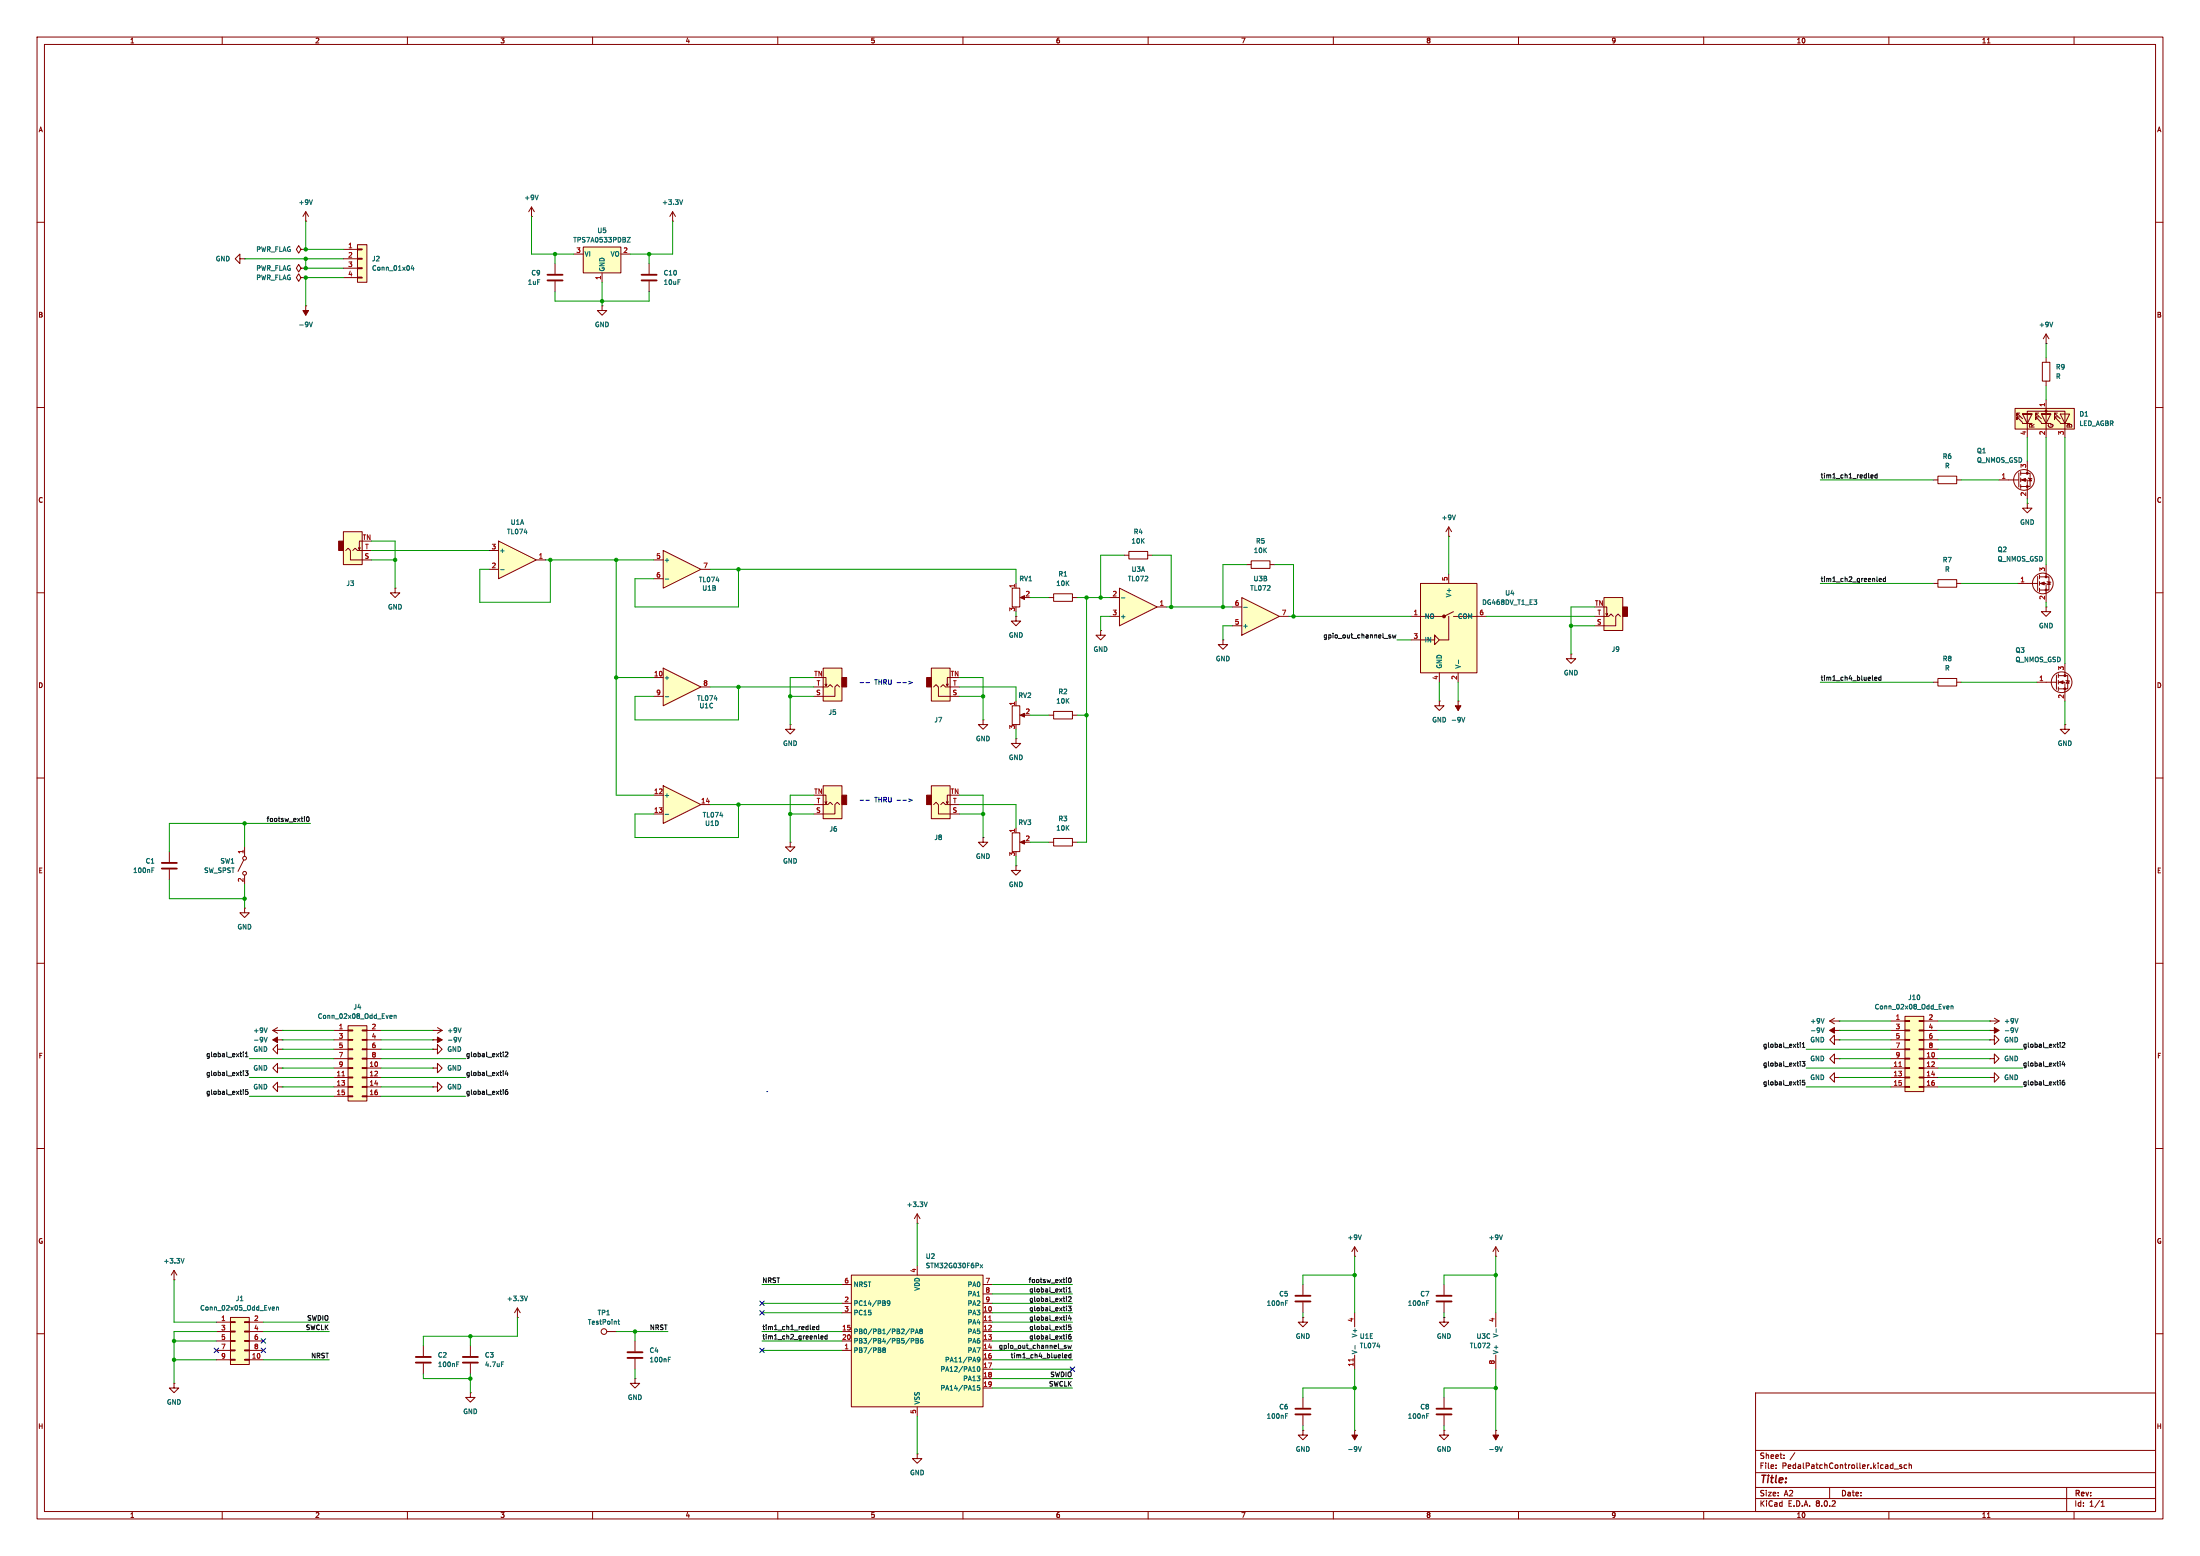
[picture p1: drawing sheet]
<svg xmlns="http://www.w3.org/2000/svg" width="594mm" height="420mm" viewBox="0 0 594 420" stroke-linecap="round" stroke-linejoin="round" font-family="sans-serif">
<g fill="none" stroke="#840000" stroke-width=".27">
<path d="M10 10h574v400h-574zM12 12h570v396h-570zM60 10v2M110 10v2M160 10v2M210 10v2M260 10v2M310 10v2M360 10v2M410 10v2M460 10v2M510 10v2"/>
<path d="M536.6 11.6h.7M560 10v2M10 60h2M582 60h2M10 110h2M582 110h2M10 160h2M582 160h2M10 210h2M582 210h2M10 260h2M582 260h2"/>
<path d="M10 310h2M582 310h2M10 360h2M474 376h108v32h-108zM582 360h2M474 397.5h108M474 391.5h108M479.5 396.2v.2M479.5 395.4v.2M481.7 393.5v.2M481.7 392.7v.2M484.6 392.1l-1.3 1.9"/>
<path d="M511.5 396.5h1.1M513.5 395.4h-.4l-.2 .2 .1 .2 .5 .1v.4h-.6M514.8 395.4h-.4l-.3 .3 .1 .6h.6M515.5 395.5l.5-.1 .1 1M515.5 394.9v1.5M60 408v2M110 408v2M160 408v2M210 408v2M260 408v2M310 408v2M360 408v2"/>
<path d="M410 408v2M460 408v2M474 404.5h108M474 401.5h108M494 401.5v3M510 408v2M536.6 409.6h.7M558 401.5v6.5M560 408v2M567.3 406.6h.9M567.3 405.5l.4-.4v1.5"/>
</g>
<path d="M94 276.9h5.1v20.3h-5.1z" fill="#ffffc2"/>
<g fill="none" stroke="#840000" stroke-width=".27">
<path d="M522 129.5h1.2M523.2 128.5h5.1v2.1h-5.1zM528.3 129.5h1.3M539.7 129.5h5.4M545.1 127.6v3.8M545.6 129.5h1.8v5.1M545.6 127.8h2.5v3.5h-2.5M545.6 127.3v1M545.6 129v1M545.6 130.8v1M547.4 124.5v3.3M547.6 129l1 .3"/>
<path d="M548.1 129.2l.4 .6h-.7zM522 157.5h1.2M523.2 156.5h5.1v2h-5.1zM528.3 157.5h1.3M552.4 163.8v1.3h1.3l-1.3 1.3-1.2-1.3h1.2M552.4 163.8h.1M557.5 179.1v3.3M522 184.2h1.2M523.2 183.1h5.1v2.1h-5.1zM528.3 184.2h1.3M549.9 184.2h5.3M555.2 182.2v3.9"/>
<path d="M555.8 184.2h1.7v5M555.8 182.4h2.5v3.5h-2.5M555.8 181.9v1M555.8 183.6v1.1M555.8 185.4v1M557.8 183.6l1 .3M558.3 183.8l.4 .6h-.8zM45.7 229.9v2.8M45.7 234.7v2.8M65.8 232.2l-1.5 3M66 228.6v2.5M66 236.2v2.6"/>
<path d="M90.2 278.1h3.8M94 278h1.2v.3h-1.2zM94 276.9h5.1v20.3h-5.1zM97.8 278h1.3v.3h-1.3zM99.1 278.1h3.8M74.9 293.4v-1.3l-1.2 1.3 1.2 1.2v-1.2h1.3M76.2 293.4h.1M90.2 288.3h3.8M90.2 290.8h3.8M90.2 293.4h3.8M90.2 295.9h3.8M90.2 280.7h3.8"/>
<path d="M90.2 283.2h3.8M90.2 285.8h3.8M94 295.8h1.2v.2h-1.2zM94 293.2h1.2v.3h-1.2zM94 290.7h1.2v.3h-1.2zM94 288.2h1.2v.2h-1.2zM94 285.6h1.2v.3h-1.2zM94 283.1h1.2v.2h-1.2zM94 280.5h1.2v.3h-1.2zM97.8 295.8h1.3v.2h-1.3zM97.8 293.2h1.3v.3h-1.3zM97.8 290.7h1.3v.3h-1.3z"/>
<path d="M97.8 288.2h1.3v.2h-1.3zM97.8 285.6h1.3v.3h-1.3zM97.8 283.1h1.3v.2h-1.3zM97.8 280.5h1.3v.3h-1.3zM99.1 288.3h3.8M99.1 290.8h3.8M99.1 293.4h3.8M99.1 295.9h3.8M99.1 280.7h3.8M99.1 283.2h3.8M99.1 285.8h3.8"/>
<circle cx="546.5" cy="129.5" r="2.79"/>
<circle cx="556.6" cy="184.1" r="2.79"/>
<circle cx="66" cy="235.7" r=".51"/>
<circle cx="66" cy="231.6" r=".51"/>
</g>
<path d="M92.3 290.4h.7" fill="none" stroke="#a90000" stroke-width=".27"/>
<path d="M41 234.9h.4M41 234.3h.6M105.4 274.1h.4l.1 .3-.6 .1M105.8 274.8l-.4 .1M106.4 274.2l.5-.1 .1 .8M106.4 274.1v.8" fill="none" stroke="#006464" stroke-width=".27"/>
<path d="M43.7 234.4h4.1M43.7 232.9h4.1" fill="none" stroke="#840000" stroke-width=".51"/>
<g fill="#840000" stroke="#840000" stroke-width=".27">
<path d="M545.8 129.5l1.1-.3v.7z"/>
<path d="M556 184.2l1-.4v.7z"/>
<circle cx="547.4" cy="131.3" r=".25"/>
<circle cx="547.4" cy="127.8" r=".25"/>
<circle cx="557.5" cy="185.9" r=".25"/>
<circle cx="557.5" cy="182.4" r=".25"/>
</g>
<path d="M433.1 161.3h5v8.9h-5z" fill="#ffffc2"/>
<g fill="#840000" stroke="#840000" stroke-width=".27">
<path d="M438.1 163.8h1.3v2.6h-1.3z"/>
<path d="M73.7 280.7l1.2-.8v1.5z"/>
<path d="M275.5 227.3l1.1-.5v1z"/>
</g>
<g fill="none" stroke="#840000" stroke-width=".27">
<path d="M181.6 59.7h.1M181.6 57.2l-.8 1.2M181.6 57.2v2.5M181.6 57.2l.8 1.2M149.9 71.1v2.8M149.9 75.9v2.8M551.4 97.8h2.1v5.1h-2.1zM552.4 96.5v1.3M552.4 102.9v1.2M430.5 166.4h3.8l.7-.7 .6 .7M433.1 161.3h5v8.9h-5zM433.1 163.8h.7v2.3l.3-.5"/>
<path d="M433.6 165.6l.2 .5M437.5 166.4l-.6-.7-.7 .7v2.5h-5.7M213.4 227.3v1.3h1.2l-1.2 1.3-1.3-1.3h1.3M213.4 227.3h.1M265.4 226.1v1.2h1.3l-1.3 1.3-1.2-1.3h1.2M265.4 226.1h.1M273.3 224.8h2v5.1h-2zM274.3 233.7v1.3h1.3l-1.3 1.2-1.3-1.2h1.3M274.3 233.7h.1M274.3 223.5v1.3M275.8 227.3h1.1M66 245.1v1.3h1.3l-1.3 1.3-1.2-1.3h1.2"/>
<path d="M66 245.1h.1M73.7 278.1l1.2 .8M73.7 278.1h2.5M74.9 277.4l-1.2 .7M76.2 278.1h.1M73.7 280.7h2.5M74.9 288.3v-1.3l-1.2 1.3 1.2 1.3v-1.3h1.3M74.9 283.2v-1.3l-1.2 1.3 1.2 1.3v-1.3h1.3M76.2 288.3h.1M76.2 283.2h.1M76.2 280.7h.1M116.8 293.4h1.3v1.2l1.3-1.2-1.3-1.3v1.3"/>
<path d="M116.8 293.4h.1M116.8 288.3h1.3v1.3l1.3-1.3-1.3-1.3v1.3M116.8 288.3h.1M351.8 377.2v2.8M247.6 392.4v1.3h1.3l-1.3 1.3-1.2-1.3h1.2M247.6 392.4h.1M351.8 386.1v1.3h1.3l-1.3 1.2-1.3-1.2h1.3M351.8 386.1h.1M351.8 382v2.8"/>
</g>
<path d="M184.3 53.9l-.4 1.3M71.3 280l.4 1.2 .5-1.2M72.2 277.4l-.5 1.3M347.1 382.2h.4M347.1 381.6h.6" fill="none" stroke="#006464" stroke-width=".27"/>
<path d="M147.8 75.7h4.1M147.8 74.2h4.1M349.8 381.8h4M349.8 380.2h4" fill="none" stroke="#840000" stroke-width=".51"/>
<path d="M229.9 344.2h35.5v35.5h-35.5z" fill="#ffffc2"/>
<g fill="none" stroke="#840000" stroke-width=".27">
<path d="M247.6 330.2h.1M247.6 327.7v2.5M247.6 327.7l-.7 1.2M247.6 327.7l.8 1.2M227.3 354.3h2.6M227.3 359.4h2.6M227.3 351.8h2.6M227.3 346.7h2.6M229.9 344.2h35.5v35.5h-35.5zM247.6 341.6v2.6M265.4 354.3h2.6M265.4 356.9h2.6"/>
<path d="M265.4 359.4h2.6M265.4 351.8h2.6M265.4 346.7h2.6M265.4 349.3h2.6M227.3 364.5h2.6M227.3 362h2.6M247.6 379.7v2.6M265.4 364.5h2.6M265.4 362h2.6M265.4 367h2.6M265.4 369.6h2.6M265.4 372.1h2.6"/>
<path d="M265.4 374.7h2.6"/>
</g>
<g fill="none" stroke="#006464" stroke-width=".27">
<path d="M250.4 324.4l-.5 1.3M240.3 351.6l-.3 .3-.3-.1-.1-.6 .4-.1 .3 .2-.1 .8-.5 .3M246 359.4l.6-.1 .1-.5-.7-.1v1.3M247.1 360l.4-1.3 .5 1.3M247.2 359.6h.6M248.6 359.3l-.3-.3 .3-.3 .4 .3-.2 .3M248.6 359.3l-.3 .2 .3 .5 .4-.3-.2-.4M248.6 359.3h.2M264.7 341.4l.6 .8M265.3 341.4l-.6 .8M238.6 364.3l-.3-.2 .3-.3 .5 .2-.3 .3M238.6 364.3l-.3 .3 .3 .5 .5-.3-.3-.5"/>
<path d="M238.6 364.3h.2M246 361.9h.6l.1-.5-.7-.1v1.2M247.3 361.3h.4l.3 .2-.3 .4 .3 .4-.2 .2h-.5zM247.3 361.9h.4M249.1 361.3l-.5 .3-.1 .7 .2 .2 .5-.1-.1-.6-.4-.1-.2 .3M264 369l.2-.1a.62 .62 0 0 1 .4 .6 .62 .62 0 0 1-.6 .6l-.1-.4zM264.5 374h-.6v.6l.6-.1v.6h-.6M264.6 366.9l-.3 .2h-.3l-.1-.6 .4-.2 .3 .3-.1 .7-.5 .3"/>
</g>
<path d="M266.9 356.5h.8" fill="none" stroke="#a90000" stroke-width=".27"/>
<path d="M134.6 146.1l10.2 5-10.2 5.1z" fill="#ffffc2"/>
<path d="M106.7 158.8v1.2h1.2l-1.2 1.3-1.3-1.3h1.3M106.7 158.8h.1M132.1 153.7h2.5M132.1 148.6h2.5M134.6 146.1l10.2 5-10.2 5.1zM144.8 151.1h2.5M351.8 355.6v1.3h1.3l-1.3 1.2-1.3-1.2h1.3M351.8 355.6h.1" fill="none" stroke="#840000" stroke-width=".27"/>
<path d="M135.1 153.8h1" fill="none" stroke="#006464" stroke-width=".27"/>
<path d="M92.7 143.5h5.1v8.9h-5.1z" fill="#ffffc2"/>
<g fill="#840000" stroke="#840000" stroke-width=".27">
<path d="M91.4 146.1h1.3v2.5h-1.3z"/>
<path d="M275.5 193l1.1-.5v1z"/>
</g>
<g fill="none" stroke="#840000" stroke-width=".27">
<path d="M92.7 143.5h5.1v8.9h-5.1zM93.3 148.6l.7-.6 .6 .6v2.5h5.7M95.2 148.6l.7-.6 .6 .6h3.8M97.3 147.8l-.3 .5M97.8 146.1h-.8v2.2l-.2-.5M336.5 152.4h1.3M337.8 151.4h5.1v2h-5.1zM342.9 152.4h1.3M213.4 195.6v1.3h1.2l-1.2 1.2-1.3-1.2h1.3M213.4 195.6h.1M273.3 190.5h2v5.1h-2zM274.3 189.2v1.3"/>
<path d="M275.8 193h1.1M351.8 346.7v2.8M351.8 351.5v2.8"/>
</g>
<path d="M349.8 351.3h4M349.8 349.8h4" fill="none" stroke="#840000" stroke-width=".51"/>
<path d="M347.1 351.7h.4M347.1 351.1h.6" fill="none" stroke="#006464" stroke-width=".27"/>
<path d="M222.2 180.3h5.1v8.9h-5.1z" fill="#ffffc2"/>
<path d="M227.3 182.9h1.3v2.5h-1.3z" fill="#840000" stroke="#840000" stroke-width=".27"/>
<path d="M219.7 185.4h3.8l.7-.6 .6 .6M222.2 180.3h5.1v8.9h-5.1zM222.2 182.9h.8v2.3l.3-.5M222.8 184.7l.2 .5M226.7 185.4l-.6-.6-.7 .6v2.6h-5.7" fill="none" stroke="#840000" stroke-width=".27"/>
<path d="M222.2 212.1h5.1v8.9h-5.1z" fill="#ffffc2"/>
<path d="M227.3 214.6h1.3v2.6h-1.3z" fill="#840000" stroke="#840000" stroke-width=".27"/>
<path d="M303.5 149.9h1.3M304.8 148.8h5.1v2.1h-5.1zM309.9 149.9h1.2M283.2 161.3h1.3M284.5 160.3h5.1v2h-5.1zM289.6 161.3h1.2M219.7 217.2h3.8l.7-.7 .6 .7M222.2 212.1h5.1v8.9h-5.1zM222.2 214.6h.8v2.3l.3-.5M222.8 216.4l.2 .5M226.7 217.2l-.6-.7-.7 .7v2.5h-5.7" fill="none" stroke="#840000" stroke-width=".27"/>
<path d="M302.3 158.8l10.1 5-10.1 5.1z" fill="#ffffc2"/>
<path d="M302.3 158.8l10.1 5-10.1 5.1zM299.7 161.3h2.6M299.7 166.4h2.6M312.4 163.8h2.6" fill="none" stroke="#840000" stroke-width=".27"/>
<path d="M302.8 161.4h1" fill="none" stroke="#006464" stroke-width=".27"/>
<path d="M335.3 161.3l10.1 5.1-10.1 5.1z" fill="#ffffc2"/>
<g fill="none" stroke="#840000" stroke-width=".27">
<path d="M391.2 144.8h.1M391.2 142.2l-.8 1.3M391.2 142.2v2.6M391.2 142.2l.7 1.3M297.2 170.2v1.3h1.2l-1.2 1.2-1.3-1.2h1.3M297.2 170.2h.1M330.2 172.7v1.3h1.3l-1.3 1.3-1.3-1.3h1.3M330.2 172.7h.1M332.7 168.9h2.6M332.7 163.8h2.6M335.3 161.3l10.1 5.1-10.1 5.1zM345.4 166.4h2.6"/>
<path d="M274.3 199.4v1.3h1.3l-1.3 1.2-1.3-1.2h1.3M274.3 199.4h.1M283.2 193h1.3M284.5 192h5.1v2.1h-5.1zM289.6 193h1.2"/>
</g>
<path d="M393 139l-.4 1.3M335.8 163.9h1" fill="none" stroke="#006464" stroke-width=".27"/>
<path d="M383.5 157.5h15.3v24.1h-15.3z" fill="#ffffc2"/>
<g fill="none" stroke="#840000" stroke-width=".27">
<path d="M383.5 157.5h15.3v24.1h-15.3zM391.2 154.9v2.6M387.3 171.5l1.3 1.2-1.3 1.3v-2.5v1.2h-6.3M391.2 166.4v6.3h-2.6M392.4 165.1l-2.5 1.3h-8.9M392.4 166.4h8.9M388.6 189.2v1.3h1.3l-1.3 1.3-1.3-1.3h1.3M388.6 189.2h.1M388.6 181.6v2.6M393.7 189.2h.1M393.7 181.6v2.6M393.7 189.2v2.6"/>
<path d="M283.2 227.3h1.3M284.5 226.3h5.1v2h-5.1zM289.6 227.3h1.2"/>
</g>
<g fill="#840000" stroke="#840000" stroke-width=".27">
<path d="M392.9 190.5h1.6l-.8 1.3z"/>
<circle cx="389.9" cy="166.4" r=".38"/>
</g>
<path d="M393.8 178.1v1M414.1 161.9h.8l-.4 .5M414.9 162.5v.6M394.7 193.6l.4 1.3 .4-1.3" fill="none" stroke="#006464" stroke-width=".27"/>
<path d="M179.1 212.1l10.1 5.1-10.1 5.1z" fill="#ffffc2"/>
<g fill="none" stroke="#840000" stroke-width=".27">
<path d="M552.4 92.7h.1M552.4 90.2l-.7 1.2M552.4 90.2v2.5M552.4 90.2l.8 1.2M176.5 214.6h2.6M176.5 219.7h2.6M179.1 212.1l10.1 5.1-10.1 5.1zM189.2 217.2h2.6M116.8 278.1h.1M116.8 278.1h2.6M118.1 277.4l1.3 .7M119.4 278.1l-1.3 .8"/>
<path d="M116.8 283.2h1.3v1.3l1.3-1.3-1.3-1.3v1.3M116.8 283.2h.1M116.8 280.7h.1M116.8 280.7h2.6"/>
</g>
<path d="M554.3 86.9l-.5 1.3M179.6 219.8h1M123.7 280l.4 1.2 .4-1.2M124.5 277.4l-.4 1.3" fill="none" stroke="#006464" stroke-width=".27"/>
<path d="M118.1 279.9l1.3 .8-1.3 .7z" fill="#840000" stroke="#840000" stroke-width=".27"/>
<path d="M544.1 110.2h16v5.6h-16z" fill="#ffffc2"/>
<g fill="none" stroke="#840000" stroke-width=".27">
<path d="M544.1 110.2h16v5.6h-16zM545.3 112.5h-.7v.8v-.8l1.5 1.5M545.3 111.5h-.7v.8v-.8l1.5 1.5M546.1 114.3h2.5zM546.1 111.8h2.5l-1.2 2.5zM546.1 111.8h2.5zM546.1 111.8h.1M547.4 118.1v-7.1h10.1v7.1M550.4 112.5h-.7v.8v-.8l1.5 1.5M550.4 111.5h-.7v.8v-.8l1.5 1.5M551.2 114.3h2.5zM551.2 111.8h2.5l-1.3 2.5z"/>
<path d="M551.2 111.8h2.5zM551.2 111.8h.1M552.4 108v10.1M555.5 112.5h-.8v.8v-.8l1.6 1.5M555.5 111.5h-.8v.8v-.8l1.6 1.5M556.3 111.8h2.5l-1.3 2.5zM556.3 114.3h2.5"/>
</g>
<circle cx="552.4" cy="111" r=".25" fill="#840000" stroke="#840000" stroke-width=".27"/>
<path d="M179.1 180.3l10.1 5.1-10.1 5.1z" fill="#ffffc2"/>
<g fill="none" stroke="#840000" stroke-width=".27">
<path d="M547.4 135.9v1.3h1.2l-1.2 1.2-1.3-1.2h1.3M547.4 135.9h.1M544.8 157.5h5.4M550.2 155.6v3.8M550.7 157.5h1.7v5.1M550.7 155.7h2.5v3.6h-2.5M550.7 155.2v1M550.7 157v1M550.7 158.8v1M552.4 152.4v3.3M552.7 157l1 .2M553.2 157.1l.4 .6h-.8z"/>
<path d="M424.2 176.5v1.3h1.2l-1.2 1.3-1.3-1.3h1.3M424.2 176.5h.1M176.5 182.9h2.6M176.5 188h2.6M179.1 180.3l10.1 5.1-10.1 5.1zM189.2 185.4h2.6M389.9 355.6v1.3h1.3l-1.3 1.2-1.3-1.2h1.3M389.9 355.6h.1"/>
<circle cx="551.6" cy="157.5" r="2.79"/>
</g>
<path d="M179.6 188.1h1" fill="none" stroke="#006464" stroke-width=".27"/>
<g fill="#840000" stroke="#840000" stroke-width=".27">
<path d="M550.9 157.5l1-.4v.8z"/>
<circle cx="552.4" cy="159.3" r=".25"/>
<circle cx="552.4" cy="155.7" r=".25"/>
</g>
<path d="M179.1 148.6l10.1 5.1-10.1 5.1z" fill="#ffffc2"/>
<path d="M176.5 151.1h2.6M176.5 156.2h2.6M179.1 148.6l10.1 5.1-10.1 5.1zM189.2 153.7h2.6M273.3 158.8h2v5h-2zM274.3 157.5v1.3M275.8 161.3h1.1M265.4 194.3v1.3h1.3l-1.3 1.3-1.2-1.3h1.2M265.4 194.3h.1" fill="none" stroke="#840000" stroke-width=".27"/>
<path d="M179.6 156.3h1" fill="none" stroke="#006464" stroke-width=".27"/>
<path d="M275.5 161.3l1.1-.5v1z" fill="#840000" stroke="#840000" stroke-width=".27"/>
<path d="M251.5 212.1h5v8.9h-5z" fill="#ffffc2"/>
<path d="M250.2 214.6h1.3v2.6h-1.3z" fill="#840000" stroke="#840000" stroke-width=".27"/>
<path d="M251.5 212.1h5v8.9h-5zM252.1 217.2l.6-.7 .7 .7v2.5h5.7M254 217.2l.6-.7 .7 .7h3.8M256 216.4l-.2 .5M256.5 214.6h-.7v2.3l-.3-.5" fill="none" stroke="#840000" stroke-width=".27"/>
<path d="M251.5 180.3h5v8.9h-5z" fill="#ffffc2"/>
<g fill="#840000" stroke="#840000" stroke-width=".27">
<path d="M250.2 182.9h1.3v2.5h-1.3z"/>
<path d="M81.8 83.8h1.5l-.8 1.3z"/>
<path d="M538.5 277.4l1.2 .7-1.2 .8z"/>
<path d="M494 278.1l1.3-.7v1.5z"/>
</g>
<g fill="none" stroke="#840000" stroke-width=".27">
<path d="M81.3 67.3l-.7-1-.6 1 .6 1 .7-1h1.2M82.5 67.3h.1M82.5 82.6h.1M82.5 82.6v2.5M162.6 82.6v1.2h1.2l-1.2 1.3-1.3-1.3h1.3M162.6 82.6h.1M274.3 166.4v1.2h1.3l-1.3 1.3-1.3-1.3h1.3M274.3 166.4h.1M251.5 180.3h5v8.9h-5zM252.1 185.4l.6-.6 .7 .6v2.6h5.7M254 185.4l.6-.6 .7 .6h3.8M256 184.7l-.2 .5"/>
<path d="M256.5 182.9h-.7v2.3l-.3-.5M494 278.1h2.6M494 275.6l1.3 .8M494 275.6h2.6M495.3 274.8l-1.3 .8M496.6 275.6h.1M496.6 278.1h.1M537.2 278.1h.1M537.2 278.1h2.5M537.2 290.8h1.3v1.3l1.2-1.3-1.2-1.2v1.2M537.2 290.8h.1M163.8 359.4h2.6"/>
<path d="M171.4 372.1v1.3h1.3l-1.3 1.3-1.2-1.3h1.2M171.4 372.1h.1M389.9 377.2v2.8M389.9 382v2.8"/>
<circle cx="163.1" cy="359.4" r=".76"/>
</g>
<path d="M83.5 86.9l.4 1.3 .5-1.3M491.7 277.4l.4 1.3 .4-1.3M492.5 274.9l-.4 1.3M544 277.4l.5 1.3 .4-1.3M166.8 356.6h.5M167 356.2v1.1l.3 .1M385.2 382.2h.4M385.2 381.6h.6" fill="none" stroke="#006464" stroke-width=".27"/>
<path d="M387.9 381.8h4M387.9 380.2h4" fill="none" stroke="#840000" stroke-width=".51"/>
<path d="M514.3 274.3h5.1v20.3h-5.1z" fill="#ffffc2"/>
<g fill="none" stroke="#840000" stroke-width=".27">
<path d="M557.5 195.6v1.3h1.3l-1.3 1.2-1.2-1.2h1.2M557.5 195.6h.1M510.5 275.6h3.8M510.5 278.1h3.8M514.3 278h1.3v.3h-1.3zM514.3 275.5h1.3v.2h-1.3zM514.3 274.3h5.1v20.3h-5.1zM518.2 278h1.2v.3h-1.2zM518.2 275.5h1.2v.2h-1.2zM519.4 275.6h3.8M519.4 278.1h3.8M495.3 285.8v-1.3l-1.3 1.3 1.3 1.2v-1.2h1.3"/>
<path d="M496.6 285.8h.1M510.5 285.8h3.8M510.5 288.3h3.8M510.5 290.8h3.8M510.5 293.4h3.8M510.5 280.7h3.8M510.5 283.2h3.8M514.3 293.2h1.3v.3h-1.3zM514.3 290.7h1.3v.3h-1.3zM514.3 288.2h1.3v.2h-1.3zM514.3 285.6h1.3v.3h-1.3zM514.3 283.1h1.3v.2h-1.3z"/>
<path d="M514.3 280.5h1.3v.3h-1.3zM518.2 293.2h1.2v.3h-1.2zM518.2 290.7h1.2v.3h-1.2zM518.2 288.2h1.2v.2h-1.2zM518.2 285.6h1.2v.3h-1.2zM518.2 283.1h1.2v.2h-1.2zM518.2 280.5h1.2v.3h-1.2zM519.4 285.8h3.8M519.4 288.3h3.8M519.4 290.8h3.8M519.4 293.4h3.8M519.4 280.7h3.8"/>
<path d="M519.4 283.2h3.8M127 375.9v1.3h1.3l-1.3 1.3-1.3-1.3h1.3M127 375.9h.1M171.4 362v2.7M171.4 366.8v2.8"/>
</g>
<path d="M512.7 287.9h.7" fill="none" stroke="#a90000" stroke-width=".27"/>
<path d="M525.8 271.5l.4 .1v.2l-.6 .1M526.2 272.3l-.4 .1M526.8 271.6h.5v.8M526.8 271.5v.9M180.5 366.9h.4M180.5 366.3h.6" fill="none" stroke="#006464" stroke-width=".27"/>
<path d="M169.4 366.5h4.1M169.4 365h4.1" fill="none" stroke="#840000" stroke-width=".51"/>
<path d="M157.5 66.7h10.1v7h-10.1z" fill="#ffffc2"/>
<g fill="none" stroke="#840000" stroke-width=".27">
<path d="M143.5 58.4h.1M143.5 55.9l-.8 1.3M143.5 55.9v2.5M143.5 55.9l.8 1.3M154.9 68.6h2.6M157.5 66.7h10.1v7h-10.1zM162.6 73.7v2.5M167.6 68.6h2.6M495.3 280.7v-1.3l-1.3 1.3 1.3 1.2v-1.2h1.3M495.3 290.8v-1.2l-1.3 1.2 1.3 1.3v-1.3h1.3M496.6 280.7h.1M496.6 290.8h.1"/>
<path d="M537.2 280.7h1.3v1.2l1.2-1.2-1.2-1.3v1.3M537.2 280.7h.1M537.2 285.8h1.3v1.2l1.2-1.2-1.2-1.3v1.3M537.2 285.8h.1"/>
</g>
<path d="M145.3 52.6l-.4 1.3M169.3 64.1h.9l-.9 1.2h.9" fill="none" stroke="#006464" stroke-width=".27"/>
<path d="M96.5 66h2.6v10.2h-2.6z" fill="#ffffc2"/>
<path d="M92.7 67.3h3.8M92.7 69.9h3.8M92.7 72.4h3.8M92.7 74.9h3.8M96.5 74.8h1.3v.3h-1.3zM96.5 72.3h1.3v.2h-1.3zM96.5 69.7h1.3v.3h-1.3zM96.5 67.2h1.3v.2h-1.3zM96.5 66h2.6v10.2h-2.6z" fill="none" stroke="#840000" stroke-width=".27"/>
<path d="M111.3 71.6l-.3 .9h.8M111.6 72.1v.9" fill="none" stroke="#006464" stroke-width=".27"/>
<path d="M62.2 355.6h5.1v12.7h-5.1z" fill="#ffffc2"/>
<g fill="none" stroke="#840000" stroke-width=".27">
<path d="M82.5 59.7h.1M82.5 57.2l-.7 1.2M82.5 57.2v2.5M82.5 57.2l.8 1.2M64.8 69.9v-1.3l-1.3 1.3 1.3 1.2v-1.2h1.2M66 69.9h.1M81.3 74.9l-.7-1-.6 1 .6 1 .7-1h1.2M81.3 72.4l-.7-1-.6 1 .6 1 .7-1h1.2M82.5 74.9h.1M82.5 72.4h.1M175.3 71.1v2.8M175.3 75.9v2.8"/>
<path d="M537.2 275.6h.1M537.2 275.6h2.5M538.5 274.8l1.2 .8M539.7 275.6l-1.2 .8M365.8 339.1h.1M365.8 336.6l-.8 1.2M365.8 336.6v2.5M365.8 336.6l.7 1.2M403.9 339.1h.1M403.9 336.6v2.5M403.9 336.6l-.8 1.2M403.9 336.6l.7 1.2"/>
<path d="M47 345.4h.1M47 342.9l-.8 1.3M47 342.9v2.5M47 342.9l.8 1.3M58.4 356.9h3.8M58.4 359.4h3.8M62.2 359.3h1.3v.2h-1.3zM62.2 356.7h1.3v.3h-1.3zM62.2 355.6h5.1v12.7h-5.1zM66 359.3h1.3v.2h-1.3zM66 356.7h1.3v.3h-1.3zM67.3 356.9h3.8"/>
<path d="M67.3 359.4h3.8M139.7 355.6h.1M139.7 353.1l-.8 1.2M139.7 353.1v2.5M139.7 353.1l.8 1.2M365.8 354.3v3.8M389.9 346.7v2.8M389.9 351.5v2.8M403.9 354.3v3.8M47 373.4v1.3h1.3l-1.3 1.2-1.3-1.2h1.3M47 373.4h.1M58.4 367h3.8"/>
<path d="M58.4 362h3.8M58.4 364.5h3.8M62.2 366.9h1.3v.3h-1.3zM62.2 364.4h1.3v.2h-1.3zM62.2 361.8h1.3v.3h-1.3zM66 366.9h1.3v.3h-1.3zM66 364.4h1.3v.2h-1.3zM66 361.8h1.3v.3h-1.3zM67.3 367h3.8M67.3 362h3.8M67.3 364.5h3.8M114.3 363.2v2.8"/>
<path d="M114.3 368v2.8M127 363.2v2.8M127 368v2.8M365.8 365.8v3.8M403.9 365.8v3.8M365.8 386.1h.1M365.8 386.1v2.5M389.9 386.1v1.3h1.3l-1.3 1.2-1.3-1.2h1.3M389.9 386.1h.1M403.9 386.1h.1M403.9 386.1v2.5"/>
</g>
<g fill="none" stroke="#006464" stroke-width=".27">
<path d="M84.4 53.9l-.5 1.3M544.9 274.9l-.4 1.3M49.7 339.7l-.4 1.2M367.6 333.3l-.4 1.3M405.7 333.3l-.4 1.3M73.7 352.8l.4 .1v.2l-.6 .1M74.1 353.6h-.4M74.7 352.9h.4l.1 .7M74.7 352.8v.8M142.4 349.8l-.4 1.3M385.2 351.7h.4M385.2 351.1h.6"/>
<path d="M404 358.7v.9M123.3 367.6h.6M123.3 368.2h.4M135.4 367.6h.6M365.9 363.2v.9M366.7 390.5l.5 1.2 .4-1.2M404.8 390.5l.5 1.2 .4-1.2"/>
</g>
<path d="M173.2 75.7h4.1M173.2 74.2h4.1M387.9 351.3h4M387.9 349.8h4M112.3 367.8h4M112.3 366.3h4M125 367.8h4M125 366.3h4" fill="none" stroke="#840000" stroke-width=".51"/>
<path d="M365.3 366.7v.7" fill="none" stroke="#a90000" stroke-width=".27"/>
<g fill="#840000" stroke="#840000" stroke-width=".27">
<path d="M403.1 387.4h1.5l-.7 1.2z"/>
<path d="M365 387.4h1.5l-.7 1.2z"/>
</g>
<g fill="none" stroke="#0f0f0f" stroke-width=".27">
<path d="M505.1 128.6l.6-.1v-.3h-.4l-.2 .2 .1 .6h.5M506.8 127.8v1.2h-.5v-.7l.5-.1M507.4 156.5l.6-.1-.1-.2-.3-.1-.2 .2v.6h.5M509.1 155.7v1.2h-.5l-.1-.7h.6M375.5 171.4l-.5 .1 .5 .3v.3h-.5M375.9 171.4l.3 .8 .2-.6 .3 .6 .2-.8M506.2 183.2l.6-.1-.1-.2-.4-.1-.1 .2v.6h.5M507.9 182.9l-.4-.1-.2 .2 .1 .6h.5M507.9 182.4v1.2M82.2 220.5v.1M82.9 220.5h.2a.62 .62 0 0 1 .4 .6 .62 .62 0 0 1-.6 .6l-.1-.4zM64.8 284.4h.5"/>
<path d="M65.2 285.2h.1M65.7 284v.1M65.7 284.4v.8M65.7 289v.2M65.7 289.5v.8M65.7 294.1v.1M65.7 294.6v.8M66.2 289h.8l-.5 .5 .4 .2v.5h-.7M66.2 285.2h.8M66.2 284.3l.4-.3v1.2M66.9 294.1h-.6l-.1 .6h.6l.1 .6h-.7M135.9 284v.1"/>
<path d="M135.9 284.4v.8M135.9 289v.2M135.9 289.5v.8M135.9 294.1v.1M135.9 294.6v.8M136.4 284.1l.5-.1 .2 .3-.7 .9h.7M136.7 289l-.3 .9h.8M137 294.1l-.5 .3-.1 .8 .3 .2 .4-.1-.1-.6-.3-.1-.3 .3M137 289.5v.8M485.2 281.9h.4M485.5 282.7h.1M486.1 281.4v.1"/>
<path d="M486.1 281.9v.8M486.1 286.5v.1M486.1 286.9v.9M486.1 291.6v.1M486.1 292v.9M486.6 286.5h.7l-.4 .5 .4 .1v.6h-.7M486.6 282.7h.7M486.6 281.8l.4-.4v1.3M487.3 291.6h-.6l-.1 .6 .6-.1 .1 .6h-.7M556.2 286.5h.1M556.2 281.4v.1M556.2 281.9v.8"/>
<path d="M556.2 286.9v.9M556.2 291.6v.1M556.2 292v.9M556.2 286.5l.1 .1M556.8 281.5l.5-.1 .2 .4-.8 .9h.8M557.1 286.4l-.3 1h.8M557.4 291.6l-.6 .3v.7l.2 .3 .4-.2v-.6h-.4l-.2 .2M557.4 286.9v.9M219.4 358.5l.6-.1-.1-.3h-.3l-.2 .1v.6h.5M221.1 358.1h-.4l-.2 .2 .1 .5h.5M221.1 357.6v1.3M287 347.9h.5"/>
<path d="M287.4 348.7h.1M287.9 344.9v.1M287.9 347.5v.1M287.9 347.9v.8M287.9 350v.1M287.9 350.4v.9M287.9 352.5v.2M287.9 353v.8M287.9 355.1v.1M287.9 355.5v.9M287.9 357.6v.1M287.9 358.1v.8"/>
<path d="M288.4 352.5h.8l-.4 .5 .4 .2v.5h-.8M288.5 350.1l.5-.1 .2 .4-.8 .9h.8M288.5 348.7h.7M288.5 347.8l.4-.3v1.2M288.6 345l.2-.1a.62 .62 0 0 1 .4 .7 .62 .62 0 0 1-.5 .5l-.2-.4zM288.8 355l-.3 .9h.8M289.1 355.5v.9M289.2 357.6h-.6l-.1 .6h.6l.1 .6h-.7M221.6 361l.6-.1v-.2l-.4-.1-.2 .2 .1 .6h.5M223.3 360.7l-.3-.1-.3 .2 .1 .6h.5M223.3 360.2v1.2M287.5 366.1l.6-.1-.1-.3h-.4l-.1 .2v.6h.5"/>
<path d="M287.8 363.2l-.5 .1 .5 .3v.3h-.5M287.9 360.2v.1M287.9 360.6v.8M288.3 363.1l.3 .9 .2-.6 .2 .6 .3-.9M289.1 360.2l-.5 .3-.1 .7 .2 .2 .5-.1-.1-.6h-.4l-.2 .2M289.2 365.7h-.4l-.2 .2 .1 .6h.5M289.2 365.2v1.3"/>
</g>
<path d="M232.2 184.2h1M233.8 184.2h1M245.3 183.9l1 .3-1 .4M232.2 216h1M233.8 216h1M245.3 215.6l1 .4-1 .4M207 294.6h.1" fill="none" stroke="#0000c2" stroke-width=".27"/>
<g fill="none" stroke="#009600" stroke-width=".27">
<path d="M82.5 59.7v7.6h10.2M143.5 58.4v10.2h11.4M181.6 59.7v8.9h-11.4M66 69.9h26.7M82.5 69.9v2.5h10.2M92.7 74.9h-10.2v7.7M149.9 68.6v2.5M149.9 78.7v2.6h25.4v-2.6M162.6 76.2v6.4M175.3 68.6v2.5M552.4 92.7v3.8M547.4 118.1v6.4"/>
<path d="M552.4 104.1v3.9M552.4 118.1v34.3M557.5 118.1v61M491.5 129.5h30.5M529.6 129.5h10.1M547.4 134.6v1.3M100.3 146.1h6.4v12.7M100.3 148.6h31.8M100.3 151.1h6.4M147.3 151.1h29.2M148.6 151.1v11.5h-19.1v-8.9h2.6M166.4 151.1v63.5h10.1"/>
<path d="M191.8 153.7h82.5v3.8M199.4 153.7v10.1h-28v-7.6h5.1M303.5 149.9h-6.3v11.4M311.1 149.9h5.1v13.9M336.5 152.4h-6.3v11.4M344.2 152.4h5v14M391.2 144.8v10.1M491.5 157.5h30.5M529.6 157.5h15.2M274.3 165.1v1.3M278.1 161.3h5.1M290.8 161.3h8.9"/>
<path d="M293.4 161.3v66h-2.6M299.7 166.4h-2.5v3.8M315 163.8h17.7M332.7 168.9h-2.5v3.8M348 166.4h33M377.2 172.7h3.8M401.3 166.4h29.2M424.2 168.9h6.3M430.5 163.8h-6.3v12.7M552.4 162.6v1.2M166.4 182.9h10.1M191.8 185.4h27.9"/>
<path d="M199.4 185.4v8.9h-28v-6.3h5.1M213.4 188h6.3M219.7 182.9h-6.3v12.7M259.1 185.4h15.2v3.8M259.1 182.9h6.3v11.4M259.1 188h6.3M274.3 196.9v2.5M278.1 193h5.1M290.8 193h2.6M388.6 184.2v5M393.7 184.2v5M491.5 184.2h30.5"/>
<path d="M529.6 184.2h20.3M557.5 189.2v6.4M191.8 217.2h27.9M199.4 217.2v8.9h-28v-6.4h5.1M213.4 219.7h6.3M219.7 214.6h-6.3v12.7M259.1 217.2h15.2v6.3M259.1 214.6h6.3v11.5M259.1 219.7h6.3M45.7 237.5v5.1h20.3M66 222.3v6.3M66 238.8v6.3"/>
<path d="M83.8 222.3h-38.1v7.6M274.3 231.1v2.6M278.1 227.3h5.1M76.2 278.1h14M102.9 278.1h13.9M496.6 278.1h13.9M496.6 275.6h13.9M523.2 278.1h14M523.2 275.6h14M67.3 285.8h22.9M67.3 290.8h22.9M67.3 295.9h22.9"/>
<path d="M76.2 280.7h14M76.2 293.4h14M76.2 283.2h14M76.2 288.3h14M102.9 280.7h13.9M102.9 293.4h13.9M102.9 283.2h13.9M102.9 285.8h22.8M102.9 288.3h13.9M102.9 290.8h22.8M102.9 295.9h22.8M487.7 293.4h22.8"/>
<path d="M487.7 283.2h22.8M487.7 288.3h22.8M496.6 280.7h13.9M496.6 285.8h13.9M496.6 290.8h13.9M523.2 280.7h14M523.2 293.4h22.9M523.2 283.2h22.9M523.2 285.8h14M523.2 288.3h22.9M523.2 290.8h14M247.6 330.2v11.4"/>
<path d="M365.8 339.1v15.2M403.9 339.1v15.2M47 345.4v11.5h11.4M58.4 359.4h-11.4v14M71.1 356.9h17.8M71.1 359.4h17.8M139.7 355.6v5.1h-25.4v2.5M166.4 359.4h13.9M171.4 359.4v2.6M205.7 359.4h21.6M205.7 354.3h21.6M205.7 351.8h21.6"/>
<path d="M205.7 346.7h21.6M268 356.9h21.6M268 359.4h21.6M268 354.3h21.6M268 351.8h21.6M268 349.3h21.6M268 346.7h21.6M351.8 354.3v1.3M365.8 344.2h-14v2.5M389.9 354.3v1.3M403.9 344.2h-14v2.5M47 367h11.4"/>
<path d="M47 362h11.4M71.1 367h17.8M114.3 370.8v1.3h12.7M127 360.7v2.5M127 370.8v5.1M171.4 369.6v2.5M205.7 364.5h21.6M205.7 362h21.6M268 374.7h21.6M268 367h21.6M268 369.6h21.6M268 364.5h21.6"/>
<path d="M268 362h21.6M268 372.1h21.6M365.8 374.7h-14v2.5M365.8 369.6v16.5M403.9 369.6v16.5M403.9 374.7h-14v2.5M247.6 382.3v10.1M351.8 384.8v1.3M389.9 384.8v1.3"/>
</g>
<g fill="none" stroke="#000084" stroke-width=".27">
<path d="M205.1 353.7l1.2 1.2M205.1 351.2l1.2 1.2M206.3 353.7l-1.2 1.2M206.3 351.2l-1.2 1.2M57.8 363.9l1.2 1.2M59 363.9l-1.2 1.2M70.5 361.3l1.2 1.3M70.5 363.9l1.2 1.2M71.7 361.3l-1.2 1.3M71.7 363.9l-1.2 1.2M205.1 363.9l1.2 1.2M206.3 363.9l-1.2 1.2"/>
<path d="M289 369l1.2 1.2M290.2 369l-1.2 1.2"/>
</g>
<g fill="#009600" stroke="#009600" stroke-width=".27">
<circle cx="47" cy="367" r=".46"/>
<circle cx="47" cy="362" r=".46"/>
<circle cx="127" cy="360.7" r=".46"/>
<circle cx="171.4" cy="359.4" r=".46"/>
<circle cx="127" cy="372.1" r=".46"/>
<circle cx="82.5" cy="72.4" r=".46"/>
<circle cx="82.5" cy="74.9" r=".46"/>
<circle cx="149.9" cy="68.6" r=".46"/>
<circle cx="162.6" cy="81.3" r=".46"/>
<circle cx="82.5" cy="69.9" r=".46"/>
<circle cx="82.5" cy="67.3" r=".46"/>
<circle cx="175.3" cy="68.6" r=".46"/>
<circle cx="213.4" cy="219.7" r=".46"/>
<circle cx="148.6" cy="151.1" r=".46"/>
<circle cx="166.4" cy="151.1" r=".46"/>
<circle cx="106.7" cy="151.1" r=".46"/>
<circle cx="166.4" cy="182.9" r=".46"/>
<circle cx="66" cy="222.3" r=".46"/>
<circle cx="66" cy="242.6" r=".46"/>
<circle cx="199.4" cy="185.4" r=".46"/>
<circle cx="199.4" cy="217.2" r=".46"/>
<circle cx="199.4" cy="153.7" r=".46"/>
<circle cx="316.2" cy="163.8" r=".46"/>
<circle cx="293.4" cy="161.3" r=".46"/>
<circle cx="297.2" cy="161.3" r=".46"/>
<circle cx="293.4" cy="193" r=".46"/>
<circle cx="349.2" cy="166.4" r=".46"/>
<circle cx="330.2" cy="163.8" r=".46"/>
<circle cx="213.4" cy="188" r=".46"/>
<circle cx="265.4" cy="219.7" r=".46"/>
<circle cx="265.4" cy="188" r=".46"/>
<circle cx="365.8" cy="344.2" r=".46"/>
<circle cx="424.2" cy="168.9" r=".46"/>
<circle cx="365.8" cy="374.7" r=".46"/>
<circle cx="403.9" cy="344.2" r=".46"/>
<circle cx="403.9" cy="374.7" r=".46"/>
</g>
<text font-size="2.8" fill="#840000" x="475" y="400.9">Title:</text>
<g font-size="2.1" fill="#840000">
<text x="475" y="394">Sheet:</text>
<text x="475" y="396.7">File:</text>
<text x="481.1" y="396.7">PedalPatchController.kicad_sch</text>
<text x="475" y="406.9">KiCad</text>
<text x="475" y="404.1">Size:</text>
<text x="481.7" y="404.1">A2</text>
<text x="482.7" y="406.9">E.D.A.</text>
<text x="490.3" y="406.9">8.0.2</text>
<text x="497" y="404.1">Date:</text>
<text x="560" y="404.3">Rev:</text>
<text x="560" y="406.9">Id:</text>
<text x="564.1" y="406.9">1/1</text>
</g>
<g font-size="1.8" fill="#840000">
<text x="35" y="11.9">1</text>
<text x="85" y="11.9">2</text>
<text x="135" y="11.9">3</text>
<text x="185" y="11.9">4</text>
<text x="235" y="11.9">5</text>
<text x="285" y="11.9">6</text>
<text x="335" y="11.9">7</text>
<text x="385" y="11.9">8</text>
<text x="435" y="11.9">9</text>
<text x="485" y="11.9">10</text>
<text x="535" y="11.9">11</text>
<text x="10.3" y="35.9">A</text>
<text x="582.3" y="35.9">A</text>
<text x="10.3" y="85.9">B</text>
<text x="582.3" y="85.9">B</text>
<text x="549.5" y="115.7" transform="rotate(-90 549.5 115.7)">R</text>
<text x="554.6" y="115.7" transform="rotate(-90 554.6 115.7)">G</text>
<text x="559.7" y="115.7" transform="rotate(-90 559.7 115.7)">B</text>
<text x="10.3" y="135.9">C</text>
<text x="582.3" y="135.9">C</text>
<text x="10.3" y="185.9">D</text>
<text x="582.3" y="185.9">D</text>
<text x="10.3" y="235.9">E</text>
<text x="582.3" y="235.9">E</text>
<text x="10.3" y="285.9">F</text>
<text x="582.3" y="285.9">F</text>
<text x="10.3" y="335.9">G</text>
<text x="582.3" y="335.9">G</text>
<text x="10.2" y="385.9">H</text>
<text x="582.2" y="385.9">H</text>
<text x="35" y="409.9">1</text>
<text x="85" y="409.9">2</text>
<text x="135" y="409.9">3</text>
<text x="185" y="409.9">4</text>
<text x="235" y="409.9">5</text>
<text x="285" y="409.9">6</text>
<text x="335" y="409.9">7</text>
<text x="385" y="409.9">8</text>
<text x="435" y="409.9">9</text>
<text x="485" y="409.9">10</text>
<text x="535" y="409.9">11</text>
</g>
<g font-size="1.8" fill="#006464">
<text x="80.5" y="55.5">+9V</text>
<text x="141.5" y="54.2">+9V</text>
<text x="178.7" y="55.5">+3.3V</text>
<text x="154.7" y="65.6">TPS7A0533PDBZ</text>
<text x="161.2" y="63.1">U5</text>
<text x="58.1" y="70.7">GND</text>
<text x="69.1" y="68.2">PWR_FLAG</text>
<text x="100.3" y="70.7">J2</text>
<text x="157.7" y="69.4">VI</text>
<text x="164.8" y="69.4">VO</text>
<text x="69.1" y="75.8">PWR_FLAG</text>
<text x="69.1" y="73.3">PWR_FLAG</text>
<text x="100.3" y="73.3">Conn_01x04</text>
<text x="142.4" y="77.1">1uF</text>
<text x="143.4" y="74.5">C9</text>
<text x="163.4" y="73.4" transform="rotate(-90 163.4 73.4)">GND</text>
<text x="179.1" y="74.5">C10</text>
<text x="179.1" y="77.1">10uF</text>
<text x="80.5" y="88.5">-9V</text>
<text x="160.5" y="88.5">GND</text>
<text x="550.4" y="88.5">+9V</text>
<text x="555" y="99.9">R9</text>
<text x="555" y="102.5">R</text>
<text x="561.4" y="112.6">D1</text>
<text x="561.4" y="115.2">LED_AGBR</text>
<text x="524.4" y="124.1">R6</text>
<text x="533.7" y="122.5">Q1</text>
<text x="533.7" y="125.1">Q_NMOS_GSD</text>
<text x="525" y="126.6">R</text>
<text x="137.8" y="141.8">U1A</text>
<text x="389.1" y="140.6">+9V</text>
<text x="545.3" y="141.8">GND</text>
<text x="134.7" y="149.5">+</text>
<text x="136.8" y="144.4">TL074</text>
<text x="305.4" y="146.9">10K</text>
<text x="306" y="144.4">R4</text>
<text x="338.4" y="149.5">10K</text>
<text x="339" y="146.9">R5</text>
<text x="539.3" y="149.2">Q2</text>
<text x="179.2" y="152">+</text>
<text x="285.7" y="155.8">R1</text>
<text x="305.4" y="154.5">U3A</text>
<text x="524.4" y="152">R7</text>
<text x="525" y="154.5">R</text>
<text x="539.3" y="151.7">Q_NMOS_GSD</text>
<text x="93.4" y="158.3">J3</text>
<text x="188.6" y="157.3">TL074</text>
<text x="189.5" y="159.6">U1B</text>
<text x="275.1" y="157.1">RV1</text>
<text x="285.1" y="158.3">10K</text>
<text x="304.4" y="157.1">TL072</text>
<text x="337.4" y="159.6">TL072</text>
<text x="338.4" y="157.1">U3B</text>
<text x="392" y="161.4" transform="rotate(-90 392 161.4)">V+</text>
<text x="406.3" y="160.9">U4</text>
<text x="104.6" y="164.7">GND</text>
<text x="302.4" y="167.2">+</text>
<text x="384.6" y="167.2">NO</text>
<text x="393.5" y="167.2">COM</text>
<text x="400.1" y="163.5">DG468DV_T1_E3</text>
<text x="272.3" y="172.3">GND</text>
<text x="335.4" y="169.8">+</text>
<text x="384.6" y="173.6">IN</text>
<text x="550.4" y="169.8">GND</text>
<text x="295.1" y="176.1">GND</text>
<text x="328.2" y="178.7">GND</text>
<text x="435.1" y="176.1">J9</text>
<text x="524.4" y="178.7">R8</text>
<text x="544.1" y="176.4">Q3</text>
<text x="544.1" y="178.9">Q_NMOS_GSD</text>
<text x="179.2" y="183.7">+</text>
<text x="389.5" y="180.6" transform="rotate(-90 389.5 180.6)">GND</text>
<text x="394.6" y="180.6" transform="rotate(-90 394.6 180.6)">V-</text>
<text x="422.1" y="182.5">GND</text>
<text x="525" y="181.2">R</text>
<text x="188.1" y="189.3">TL074</text>
<text x="188.7" y="191.4">U1C</text>
<text x="274.9" y="188.6">RV2</text>
<text x="285.1" y="190.1">10K</text>
<text x="285.7" y="187.6">R2</text>
<text x="223.6" y="193.1">J5</text>
<text x="252.2" y="195.2">J7</text>
<text x="386.6" y="195.2">GND -9V</text>
<text x="211.3" y="201.5">GND</text>
<text x="263.4" y="200.3">GND</text>
<text x="555.5" y="201.5">GND</text>
<text x="272.3" y="205.3">GND</text>
<text x="179.2" y="215.5">+</text>
<text x="189.6" y="220.8">TL074</text>
<text x="285.7" y="221.8">R3</text>
<text x="190.3" y="223.1">U1D</text>
<text x="223.9" y="224.6">J6</text>
<text x="252.2" y="226.9">J8</text>
<text x="274.9" y="222.9">RV3</text>
<text x="285.1" y="224.4">10K</text>
<text x="39.2" y="233.3">C1</text>
<text x="59.4" y="233.3">SW1</text>
<text x="211.3" y="233.3">GND</text>
<text x="263.4" y="232">GND</text>
<text x="35.8" y="235.8">100nF</text>
<text x="55" y="235.8">SW_SPST</text>
<text x="272.3" y="239.6">GND</text>
<text x="64" y="251.1">GND</text>
<text x="85.7" y="275.2">Conn_02x08_Odd_Even</text>
<text x="95.3" y="272.6">J4</text>
<text x="506.1" y="272.6">Conn_02x08_Odd_Even</text>
<text x="515.1" y="270.1">J10</text>
<text x="68.3" y="279">+9V</text>
<text x="68.3" y="281.5">-9V</text>
<text x="120.7" y="281.5">-9V</text>
<text x="120.7" y="279">+9V</text>
<text x="488.7" y="276.5">+9V</text>
<text x="488.7" y="279">-9V</text>
<text x="488.7" y="281.5">GND</text>
<text x="541" y="279">-9V</text>
<text x="541" y="281.5">GND</text>
<text x="541" y="276.5">+9V</text>
<text x="68.3" y="284.1">GND</text>
<text x="120.7" y="284.1">GND</text>
<text x="488.7" y="286.6">GND</text>
<text x="541" y="286.6">GND</text>
<text x="68.3" y="289.2">GND</text>
<text x="120.7" y="289.2">GND</text>
<text x="488.7" y="291.7">GND</text>
<text x="541" y="291.7">GND</text>
<text x="68.3" y="294.2">GND</text>
<text x="120.7" y="294.2">GND</text>
<text x="244.7" y="326">+3.3V</text>
<text x="363.7" y="334.9">+9V</text>
<text x="401.8" y="334.9">+9V</text>
<text x="44" y="341.2">+3.3V</text>
<text x="249.9" y="340">U2</text>
<text x="230.4" y="347.6">NRST</text>
<text x="249.9" y="342.5">STM32G030F6Px</text>
<text x="261.2" y="347.6">PA0</text>
<text x="53.9" y="353.9">Conn_02x05_Odd_Even</text>
<text x="63.6" y="351.4">J1</text>
<text x="136.8" y="351.4">+3.3V</text>
<text x="230.4" y="352.7">PC14/PB9</text>
<text x="248.5" y="348.5" transform="rotate(-90 248.5 348.5)">VDD</text>
<text x="261.2" y="350.1">PA1</text>
<text x="261.2" y="352.7">PA2</text>
<text x="341.9" y="352.7">100nF</text>
<text x="345.3" y="350.1">C5</text>
<text x="380" y="352.7">100nF</text>
<text x="383.4" y="350.1">C7</text>
<text x="158.6" y="357.7">TestPoint</text>
<text x="161.2" y="355.2">TP1</text>
<text x="230.4" y="355.2">PC15</text>
<text x="261.2" y="355.2">PA3</text>
<text x="261.2" y="357.7">PA4</text>
<text x="175.3" y="365.4">C4</text>
<text x="230.4" y="365.4">PB7/PB8</text>
<text x="230.4" y="360.3">PB0/PB1/PB2/PA8</text>
<text x="230.4" y="362.8">PB3/PB4/PB5/PB6</text>
<text x="261.2" y="360.3">PA5</text>
<text x="261.2" y="362.8">PA6</text>
<text x="261.2" y="365.4">PA7</text>
<text x="349.8" y="361.5">GND</text>
<text x="366.6" y="365.6" transform="rotate(-90 366.6 365.6)">V-</text>
<text x="366.6" y="361.1" transform="rotate(-90 366.6 361.1)">V+</text>
<text x="367" y="361.5">U1E</text>
<text x="367" y="364.1">TL074</text>
<text x="387.9" y="361.5">GND</text>
<text x="396.8" y="364.1">TL072</text>
<text x="398.6" y="361.5">U3C</text>
<text x="404.7" y="365.6" transform="rotate(-90 404.7 365.6)">V+</text>
<text x="404.7" y="361.1" transform="rotate(-90 404.7 361.1)">V-</text>
<text x="118.1" y="366.6">C2</text>
<text x="118.1" y="369.2">100nF</text>
<text x="130.8" y="366.6">C3</text>
<text x="130.8" y="369.2">4.7uF</text>
<text x="175.3" y="367.9">100nF</text>
<text x="253.8" y="370.4">PA12/PA10</text>
<text x="255" y="367.9">PA11/PA9</text>
<text x="253.8" y="375.5">PA14/PA15</text>
<text x="259.9" y="373">PA13</text>
<text x="45" y="379.3">GND</text>
<text x="125" y="381.9">GND</text>
<text x="169.4" y="378.1">GND</text>
<text x="248.5" y="379.2" transform="rotate(-90 248.5 379.2)">VSS</text>
<text x="341.9" y="383.1">100nF</text>
<text x="345.3" y="380.6">C6</text>
<text x="380" y="383.1">100nF</text>
<text x="383.4" y="380.6">C8</text>
<text x="349.8" y="392">GND</text>
<text x="363.7" y="392">-9V</text>
<text x="387.9" y="392">GND</text>
<text x="401.8" y="392">-9V</text>
<text x="245.6" y="398.4">GND</text>
</g>
<g font-size="1.8" fill="#a90000">
<text x="93.9" y="67.1">1</text>
<text x="93.9" y="69.6">2</text>
<text x="155.5" y="68.3">3</text>
<text x="168.2" y="68.3">2</text>
<text x="93.9" y="72.1">3</text>
<text x="93.9" y="74.7">4</text>
<text x="162.3" y="75.6" transform="rotate(-90 162.3 75.6)">1</text>
<text x="552.2" y="109.9" transform="rotate(-90 552.2 109.9)">1</text>
<text x="547.1" y="117.5" transform="rotate(-90 547.1 117.5)">4</text>
<text x="552.2" y="117.5" transform="rotate(-90 552.2 117.5)">2</text>
<text x="557.3" y="117.5" transform="rotate(-90 557.3 117.5)">3</text>
<text x="540.3" y="129.3">1</text>
<text x="547.1" y="126.4" transform="rotate(-90 547.1 126.4)">3</text>
<text x="547.1" y="134.1" transform="rotate(-90 547.1 134.1)">2</text>
<text x="97.8" y="145.8">TN</text>
<text x="98.5" y="148.3">T</text>
<text x="132.6" y="148.3">3</text>
<text x="98.4" y="150.9">S</text>
<text x="132.6" y="153.4">2</text>
<text x="145.3" y="150.9">1</text>
<text x="177.1" y="150.9">5</text>
<text x="177.1" y="156">6</text>
<text x="189.8" y="153.4">7</text>
<text x="552.2" y="154.4" transform="rotate(-90 552.2 154.4)">3</text>
<text x="274.1" y="158.8" transform="rotate(-90 274.1 158.8)">1</text>
<text x="276.8" y="161">2</text>
<text x="300.3" y="161">2</text>
<text x="390.9" y="156.9" transform="rotate(-90 390.9 156.9)">5</text>
<text x="545.4" y="157.2">1</text>
<text x="552.2" y="162" transform="rotate(-90 552.2 162)">2</text>
<text x="274.1" y="165.2" transform="rotate(-90 274.1 165.2)">3</text>
<text x="300.3" y="166.1">3</text>
<text x="313" y="163.6">1</text>
<text x="333.3" y="163.6">6</text>
<text x="346" y="166.1">7</text>
<text x="381.6" y="166.1">1</text>
<text x="399.3" y="166.1">6</text>
<text x="430.6" y="163.6">TN</text>
<text x="431.2" y="166.1">T</text>
<text x="333.3" y="168.7">5</text>
<text x="381.6" y="172.5">3</text>
<text x="431.1" y="168.7">S</text>
<text x="176.5" y="182.6">10</text>
<text x="189.8" y="185.2">8</text>
<text x="219.7" y="182.6">TN</text>
<text x="220.4" y="185.2">T</text>
<text x="256.6" y="182.6">TN</text>
<text x="257.2" y="185.2">T</text>
<text x="388.4" y="183.6" transform="rotate(-90 388.4 183.6)">4</text>
<text x="393.4" y="183.6" transform="rotate(-90 393.4 183.6)">2</text>
<text x="550.5" y="183.9">1</text>
<text x="557.3" y="181" transform="rotate(-90 557.3 181)">3</text>
<text x="177.1" y="187.7">9</text>
<text x="220.3" y="187.7">S</text>
<text x="257.1" y="187.7">S</text>
<text x="274.1" y="190.6" transform="rotate(-90 274.1 190.6)">1</text>
<text x="557.3" y="188.7" transform="rotate(-90 557.3 188.7)">2</text>
<text x="274.1" y="196.9" transform="rotate(-90 274.1 196.9)">3</text>
<text x="276.8" y="192.8">2</text>
<text x="176.5" y="214.4">12</text>
<text x="219.7" y="214.4">TN</text>
<text x="256.6" y="214.4">TN</text>
<text x="176.5" y="219.5">13</text>
<text x="189.2" y="216.9">14</text>
<text x="220.3" y="219.5">S</text>
<text x="220.4" y="216.9">T</text>
<text x="257.1" y="219.5">S</text>
<text x="257.2" y="216.9">T</text>
<text x="274.1" y="224.9" transform="rotate(-90 274.1 224.9)">1</text>
<text x="276.8" y="227.1">2</text>
<text x="65.8" y="230.6" transform="rotate(-90 65.8 230.6)">1</text>
<text x="274.1" y="231.2" transform="rotate(-90 274.1 231.2)">3</text>
<text x="65.8" y="238.2" transform="rotate(-90 65.8 238.2)">2</text>
<text x="511.7" y="275.3">1</text>
<text x="520.6" y="275.3">2</text>
<text x="91.4" y="277.9">1</text>
<text x="91.4" y="280.4">3</text>
<text x="100.3" y="277.9">2</text>
<text x="100.3" y="280.4">4</text>
<text x="511.7" y="277.9">3</text>
<text x="511.7" y="280.4">5</text>
<text x="520.6" y="277.9">4</text>
<text x="520.6" y="280.4">6</text>
<text x="91.4" y="283">5</text>
<text x="91.4" y="285.5">7</text>
<text x="100.3" y="283">6</text>
<text x="100.3" y="285.5">8</text>
<text x="511.7" y="283">7</text>
<text x="511.7" y="285.5">9</text>
<text x="520" y="285.5">10</text>
<text x="520.6" y="283">8</text>
<text x="90.8" y="290.6">11</text>
<text x="90.8" y="293.1">13</text>
<text x="91.4" y="288">9</text>
<text x="99.7" y="288">10</text>
<text x="99.7" y="290.6">12</text>
<text x="99.7" y="293.1">14</text>
<text x="511.1" y="288">11</text>
<text x="511.1" y="290.6">13</text>
<text x="511.1" y="293.1">15</text>
<text x="520" y="288">12</text>
<text x="520" y="290.6">14</text>
<text x="520" y="293.1">16</text>
<text x="90.8" y="295.7">15</text>
<text x="99.7" y="295.7">16</text>
<text x="227.9" y="346.5">6</text>
<text x="247.4" y="343.6" transform="rotate(-90 247.4 343.6)">4</text>
<text x="266" y="346.5">7</text>
<text x="227.9" y="351.5">2</text>
<text x="266" y="349">8</text>
<text x="266" y="351.5">9</text>
<text x="59.6" y="356.6">1</text>
<text x="59.6" y="359.2">3</text>
<text x="68.5" y="356.6">2</text>
<text x="68.5" y="359.2">4</text>
<text x="227.3" y="359.2">15</text>
<text x="227.9" y="354.1">3</text>
<text x="265.4" y="354.1">10</text>
<text x="265.4" y="356.6">11</text>
<text x="265.4" y="359.2">12</text>
<text x="365.5" y="356.9" transform="rotate(-90 365.5 356.9)">4</text>
<text x="403.6" y="356.9" transform="rotate(-90 403.6 356.9)">4</text>
<text x="59.6" y="361.7">5</text>
<text x="59.6" y="364.2">7</text>
<text x="68.5" y="361.7">6</text>
<text x="68.5" y="364.2">8</text>
<text x="227.3" y="361.7">20</text>
<text x="227.9" y="364.2">1</text>
<text x="265.4" y="361.7">13</text>
<text x="265.4" y="364.2">14</text>
<text x="59.6" y="366.8">9</text>
<text x="67.9" y="366.8">10</text>
<text x="265.4" y="366.8">16</text>
<text x="265.4" y="369.3">17</text>
<text x="265.4" y="371.9">18</text>
<text x="365.5" y="369" transform="rotate(-90 365.5 369)">11</text>
<text x="403.6" y="368.4" transform="rotate(-90 403.6 368.4)">8</text>
<text x="265.4" y="374.4">19</text>
<text x="247.4" y="381.7" transform="rotate(-90 247.4 381.7)">5</text>
</g>
<g font-size="1.8" fill="#0f0f0f">
<text x="491.5" y="129.2">tim1_ch1_redled</text>
<text x="491.5" y="157.1">tim1_ch2_greenled</text>
<text x="357.2" y="172.4">gpio_out_channel_sw</text>
<text x="491.5" y="183.8">tim1_ch4_blueled</text>
<text x="71.9" y="221.9">footsw_exti0</text>
<text x="55.6" y="285.4">global_exti1</text>
<text x="125.7" y="285.4">global_exti2</text>
<text x="475.9" y="287.9">global_exti3</text>
<text x="475.9" y="282.9">global_exti1</text>
<text x="546.1" y="282.9">global_exti2</text>
<text x="546.1" y="287.9">global_exti4</text>
<text x="55.6" y="290.5">global_exti3</text>
<text x="125.7" y="290.5">global_exti4</text>
<text x="475.9" y="293">global_exti5</text>
<text x="546.1" y="293">global_exti6</text>
<text x="55.6" y="295.6">global_exti5</text>
<text x="125.7" y="295.6">global_exti6</text>
<text x="205.7" y="346.4">NRST</text>
<text x="277.6" y="346.4">footsw_exti0</text>
<text x="277.8" y="351.4">global_exti2</text>
<text x="277.8" y="354">global_exti3</text>
<text x="277.8" y="348.9">global_exti1</text>
<text x="82.5" y="359.1">SWCLK</text>
<text x="82.8" y="356.5">SWDIO</text>
<text x="175.4" y="359.1">NRST</text>
<text x="205.7" y="359.1">tim1_ch1_redled</text>
<text x="277.8" y="359.1">global_exti5</text>
<text x="277.8" y="356.5">global_exti4</text>
<text x="205.7" y="361.6">tim1_ch2_greenled</text>
<text x="269.6" y="364.1">gpio_out_channel_sw</text>
<text x="277.8" y="361.6">global_exti6</text>
<text x="83.9" y="366.7">NRST</text>
<text x="272.8" y="366.7">tim1_ch4_blueled</text>
<text x="283.5" y="371.8">SWDIO</text>
<text x="283.1" y="374.3">SWCLK</text>
</g>
<g font-size="1.8" fill="#0000c2">
<text x="236.1" y="185">THRU --&gt;</text>
<text x="236.1" y="216.8">THRU --&gt;</text>
</g>
</svg>
